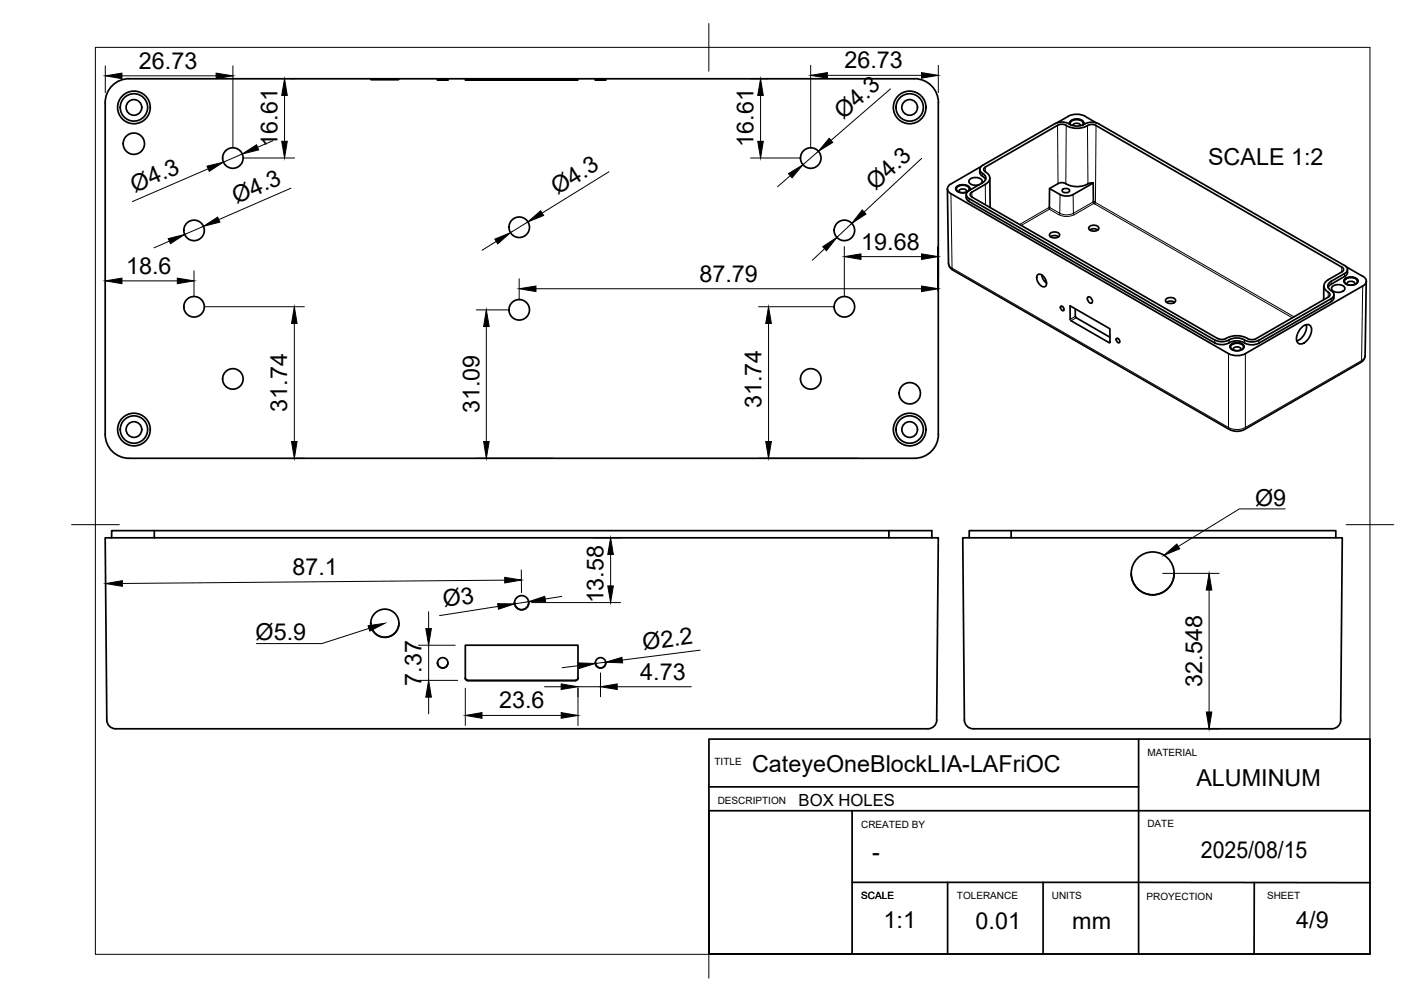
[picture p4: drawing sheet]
<svg xmlns="http://www.w3.org/2000/svg" width="297mm" height="210mm" viewBox="0 0 297 210" stroke-linecap="round" stroke-linejoin="round" font-family="sans-serif">
<!-- layer: Visible -->
<g fill="none" stroke="#000" stroke-width=".36">
<path d="M77.7 16.6h5.9zM91.6 16.7h2.2zM97.5 16.7l23.6 .1zM107.8 16.6h3zM124.7 16.7h2.2zM22 21.5a5 5 0 0 1 5-5h164.6a5 5 0 0 1 5 5M22 21.5v69.5a5 5 0 0 0 5 5h164.6a5 5 0 0 0 5-5M196.6 21.5v69.5M198.5 39.6l.2 15.6a1.72 1.72 0 0 0 .9 1.4l57.9 33.4a3.5 3.5 0 0 0 3.2 0l24.3-14.1a1.72 1.72 0 0 0 1-1.4l.2-15.6M199.2 38.5a1.08 1.08 0 0 0-.7 1 1.08 1.08 0 0 0 .7 1.1l58.1 33.5a4 4 0 0 0 3.6 0l24.6-14.2a1.08 1.08 0 0 0 .7-1 1.08 1.08 0 0 0-.7-1l-3.5-2M200.2 39.6a1.75 1.75 0 0 1 3 0M203.1 39.9l.1-.3a1.68 1.68 0 0 0-2.4-.7 .68 .68 0 0 0-.5 1 2.17 2.17 0 0 0 2.3 .3"/>
<path d="M205.2 35.5a1.39 1.39 0 0 0 .9 1.6l.4 .5M205.5 34.9l-6.3 3.6M205.5 38.5l.2-.3a1.2 1.2 0 0 0-1.6-1 .97 .97 0 0 0-1.1 1.1 1.94 1.94 0 0 0 2.2 .4M205.8 34.6a.89 .89 0 0 0-.6 .9 .89 .89 0 0 0 .6 .8 1.04 1.04 0 0 1 .7 1 1.04 1.04 0 0 1-.7 1l-3.2 1.9-.2 .4 .2 .7 51.9 29.9a3.9 3.9 0 0 0 3.7-.3 4.1 4.1 0 0 1 3.2 .6l1.2 .1 1.1-.3M206.4 38.6l-2.8 1.7M206.4 36a1.4 1.4 0 0 1 .9 1.3 1.4 1.4 0 0 1-.9 1.3M207.3 37.3l.1 6.2M221.6 38.5l-1.7 1-.1 4.3M222.5 39.8l.8-.3a.57 .57 0 0 1 .7 .6l-.7 .3a.57 .57 0 0 1-.8-.6zM224 25.8a1.75 1.75 0 0 1 3 0M224.1 26a1.05 1.05 0 0 1 1.3-1.1h.4a.91 .91 0 0 1 1.1 1.2M224.3 26.1a.98 .98 0 0 1 1.3-1 1.13 1.13 0 0 1 1.3 .9l-.1 .2"/>
<path d="M224.7 26.3a.93 .93 0 0 1 1.7 0M227.2 26a3.7 3.7 0 0 1-3.9-.3l-1.2-.1-1.1 .3-15.2 8.7M227.3 24.4l2.4 1.4M227.3 24.4a3.9 3.9 0 0 0-3.5 0l-2.4 1.3M227.8 26.3l.9-.2 .9 .2 51.5 29.7M227.8 26.3a5 5 0 0 1-5-.2l-.7-.1-.6 .2-15.1 8.8-.3 .5 .3 .5M229 38.3h-.6a5.5 5.5 0 0 1-5.6 0l-1.2 .2M229 38.3l-4.2 2.5-.9 .2-1.4-.1-2.6-1.4M229 38.3l.1 4.3M230.2 26l51.9 29.9 .2 .4-.2 .7-3.2 1.9a1.03 1.03 0 0 0-.7 1 1.03 1.03 0 0 0 .6 1M230.2 26a3.3 3.3 0 0 0-3 0M196.5 51.8v9z"/>
<path d="M201 40.3l-.1-.2a.92 .92 0 0 1 1.6 0l-.1 .2M202.4 40.8a1.24 1.24 0 0 0 .6 1.4l51.5 29.6a3.8 3.8 0 0 0 3.7-.3 4.1 4.1 0 0 1 3.2 .6l1.2 .1 1.1-.3M202.8 40l.2-.3a1.39 1.39 0 0 0-2.1-.8l-.5 .5a1.25 1.25 0 0 0 1.7 .9l.7-.2M203.6 41.3l51.5 29.6M203.6 40.2l-.4 .5 .4 .6M217.4 57.6a1.27 1.27 0 0 1 1.6 .9 1.12 1.12 0 0 1-.2 1.6 1.84 1.84 0 0 1-1.4-2.5zM218.2 57.6l.2 .8 .8 .9M219.8 43.4h.1M219.9 49a1.32 1.32 0 0 1 2.1 .2 1.23 1.23 0 0 1-2.2 0zM220 49.6l.9-.3 .9 .3M228.1 47.6a1.32 1.32 0 0 1 2.1 .2 1.23 1.23 0 0 1-2.2 0zM228.3 48.2l.8-.3 .9 .3"/>
<path d="M277.3 59.9v2.9M278.3 58.6a1.4 1.4 0 0 0-1 1.3 1.4 1.4 0 0 0 1 1.3l.3 .5-.4 .5-15.1 8.7M281.1 55.9l.3 .3v.5l-3.1 1.9M281.5 58.9a1.75 1.75 0 0 1 3 0M281.7 58.5a1.95 1.95 0 0 1 2.8 .3 1.29 1.29 0 0 1-1.7 .9 1.14 1.14 0 0 1-1.3-.9zM281.7 58.6a1.67 1.67 0 0 1 2.7 .3 1.57 1.57 0 0 1-2.8 0zM282.3 56.5a1.18 1.18 0 0 1-.6 1.4l-2.9 1.6-.6 .7M282.3 59.6l-.1-.2a.92 .92 0 0 1 1.6 0l-.1 .2M222.2 64.2l.1-.1a.59 .59 0 0 1 .4 1 .7 .7 0 0 1-.5-.9zM224.4 67.2l7.9 4.6M224.4 67.2l-.2-.3v-2.8l8.3 4.8v2.8l-.1 .1M225.2 64.7l.1 1.5 .1 .3 7.1 4.1"/>
<path d="M227.9 62.3a.76 .76 0 0 1 .8 .3 .76 .76 0 0 1-.1 .9 .98 .98 0 0 1-.7-1.2zM233.9 70.9l.1-.1a.59 .59 0 0 1 .4 1 .7 .7 0 0 1-.5-.9zM244.2 62.7a1.32 1.32 0 0 1 2.1 .3 1.23 1.23 0 0 1-2.2 0zM244.3 63.3l.9-.2 .9 .2M255.1 70.9a2.58 2.58 0 0 0 2.6-.4 5.3 5.3 0 0 1 4.2 .6h.6l.6-.2M257.6 72.7a1.75 1.75 0 0 1 3 0M257.8 72.2a1.95 1.95 0 0 1 2.8 .3 1.29 1.29 0 0 1-1.7 1 1.14 1.14 0 0 1-1.2-1zM257.9 72.4a1.67 1.67 0 0 1 2.6 .3 1.57 1.57 0 0 1-2.7 0zM258.4 73.4l-.1-.3a.92 .92 0 0 1 1.6 0v.3M272.8 68.5a1.11 1.11 0 0 1 1.5-.4 1.11 1.11 0 0 1 .4 1.5 3 3 0 0 1-2.4 2.5 1.39 1.39 0 0 1-.5-2.2zM273.6 68a3.3 3.3 0 0 1-2 3.4M278.8 60.9a.89 .89 0 0 1 .6 .8 .89 .89 0 0 1-.6 .9l-15.1 8.7"/>
<path d="M279.1 60.1a1.83 1.83 0 0 1 2.6 .2 1.21 1.21 0 0 1-1.6 .9 1.08 1.08 0 0 1-1.2-.9zM279.4 61.7v.6M279.4 62.3l-.1 .5-.5 .4-15.1 8.7M23.4 112.7v-1.5h171.8v1.5M32.3 111.2v1.5M186.2 111.2v1.5M203 112.7v-1.5h76.8v1.5M211.8 111.2v1.5M77.7 130.6a2.95 2.95 0 0 0 2.9 2.9 2.95 2.95 0 0 0 3-2.9M91.7 138.8a1.09 1.09 0 0 0 1 1.1 1.09 1.09 0 0 0 1.1-1.1M107.8 126.2a1.49 1.49 0 0 0 1.5 1.5 1.49 1.49 0 0 0 1.5-1.5M124.7 138.8a1.09 1.09 0 0 0 1.1 1.1 1.09 1.09 0 0 0 1.1-1.1"/>
<path d="M237 120.1a4.5 4.5 0 0 0 4.5 4.5 4.5 4.5 0 0 0 4.5-4.5M24.2 152.7h169.8a2.03 2.03 0 0 0 2.2-1.9l.4-38.1h-174.6l.4 38.1a1.85 1.85 0 0 0 1.8 1.9M97.5 142v.3l.5 .2M98 142.6h22.6M120.6 142.6l.2-.1 .3-.4v-6.9h-23.6v6.9l.2 .4 .3 .1M121.1 142l-.1 .3-.4 .2M202 150.8a2.12 2.12 0 0 0 2.4 1.9h74.2a2.03 2.03 0 0 0 2.2-1.9l.4-38.1h-79.5l.3 38.1"/>
<circle cx="28" cy="30.1" r="2.23"/>
<circle cx="28.1" cy="22.5" r="3.4"/>
<circle cx="28.1" cy="22.5" r="1.64"/>
<circle cx="28.1" cy="22.5" r="2.87"/>
<circle cx="48.8" cy="33.1" r="2.15"/>
<circle cx="169.8" cy="33.1" r="2.15"/>
<circle cx="190.6" cy="22.5" r="3.4"/>
<circle cx="190.6" cy="22.5" r="1.64"/>
<circle cx="190.6" cy="22.5" r="2.87"/>
<circle cx="40.7" cy="48.3" r="2.15"/>
<circle cx="108.8" cy="47.6" r="2.15"/>
<circle cx="176.9" cy="48.3" r="2.15"/>
<circle cx="40.7" cy="64.3" r="2.15"/>
<circle cx="48.8" cy="79.4" r="2.15"/>
<circle cx="108.8" cy="64.9" r="2.15"/>
<circle cx="169.8" cy="79.4" r="2.15"/>
<circle cx="176.9" cy="64.3" r="2.15"/>
<circle cx="28.1" cy="90" r="3.4"/>
<circle cx="28.1" cy="90" r="1.64"/>
<circle cx="28.1" cy="90" r="2.87"/>
<circle cx="190.6" cy="90" r="3.4"/>
<circle cx="190.6" cy="90" r="1.64"/>
<circle cx="190.6" cy="90" r="2.87"/>
<circle cx="190.6" cy="82.4" r="2.23"/>
<circle cx="80.6" cy="130.6" r="2.95"/>
<circle cx="92.7" cy="138.9" r="1.09"/>
<circle cx="109.3" cy="126.3" r="1.49"/>
<circle cx="125.8" cy="138.9" r="1.09"/>
<circle cx="241.5" cy="120.1" r="4.5"/>
</g>
<!-- layer: Visible Narrow -->
<g fill="none" stroke="#000" stroke-width=".21">
<path d="M205.8 36.3v.6M206.4 38.6v4.3M206.4 35v1M221.5 26.3l.1 12.2M223.4 26.3l-.1 12.2M227.8 26.3l.1 12.2M229.6 26.3l-.1 16.1M198.7 55.2a1.17 1.17 0 0 0 .7 1M199.2 40.6l.2 15.6 57.9 33.3v-15.4M199.4 56.2l.2 .4M203 41.6v.6M203.6 40.3v1"/>
<path d="M221.8 45l-2-1.2-5.9 3.4M221.8 45a3.5 3.5 0 0 0 3.2 0M221.8 45l.2-.3 1.4 .3 1.5-.3 .1 .3M222.1 40.8l-.1 3.9-2.2-1.3-6.2 3.6M224.8 40.8l.1 3.9 4.2-2.4 .4 .1M229.3 42.7l41.4 23.9M229.5 42.4l41.6 24M229.5 42.4l-.2 .3-.2-.1-4.1 2.4M278.8 58.9v.6M281.1 56v1M281.6 57.3v.6M285.5 59.9l-.3 15.6-24.3 14v-15.4"/>
<path d="M225.3 66.3l-1.1 .6M225.4 66.6l-1 .6M232.5 71.7l-.2 .1M254.5 71.2v.7M257.5 71.2v.6M260.7 71.2v.7M263.7 71.3v.6M273.4 68.1l.3 .2M278.2 61.2v1M278.8 62.6v.6M285.2 75.5l-.2 .4M286 74.5a1.23 1.23 0 0 1-.8 1"/>
<path d="M257.6 90l-.3-.5a3.9 3.9 0 0 0 3.6 0l-.2 .5"/>
</g>
<!-- layer: Visible -->
<circle cx="229" cy="42.3" r=".18" fill="#000"/>
<!-- layer: BORDER -->
<path d="M20 9.9h267v190h-267zM148.5 4.9v10M15 109.9h10M282 109.9h10M148.5 194.9v10" fill="none" stroke="#000" stroke-width=".21"/>
<!-- layer: TITLEBLOCK -->
<path d="M148.5 154.8h138.5v45h-138.5zM238.5 154.8v45M148.5 169.8h30v30h-30zM148.5 164.8h90M178.5 169.8h108.5M178.5 184.8l108.5 .1M198.5 184.8v15M218.5 184.8v15M262.7 184.9v15" fill="none" stroke="#000" stroke-width=".36"/>
<!-- layer: FD_Dimensions -->
<g fill="none" stroke="#000" stroke-width=".21">
<path d="M22.1 13.8v5.6M25.5 15.9h19.8M48.8 13.8v17.2M59.6 20v9.6M60.9 16.5h.8M157.2 16.5h3.6M159.3 20v9.6M169.8 13.7v17.3M173.3 15.8h19.7M186.5 18.6l-12.4 10.8M196.6 13.7v5.7M43.6 35.4l-15.9 6.8"/>
<path d="M50.8 32.3l-4 1.7M50.9 33.1h10.8M57.2 29.5l-3.2 1.4M60.9 39.4l-15.1 6.6M127.6 36l-14 8.6M157.2 33.1h10.5M165.5 36.8l-2.6 2.3M171.4 31.7l-3.2 2.8M193.1 33.2l-12.1 11.2M25.5 58.8h11.6M35.5 50.5l-3.2 1.4M40.6 56.7v5.5"/>
<path d="M42.6 47.4l-3.9 1.7M103.9 50.6l-2.9 1.8M108.8 58.4v4.4M110.6 46.5l-3.7 2.2M172.7 52.1l-2.5 2.4M176.9 51.7v10.5M178.4 46.8l-3.1 2.9M180.4 53.8h12.6M196.6 51.7v2M42.8 64.3h21M61.7 67.8v24.7M99.8 64.9h6.9"/>
<path d="M101.9 68.4v24.1M112.3 60.5h80.7M158.9 64.3h15.9M161 67.8v24.7M62.2 96h1.6M99.8 96h16.1M158.9 96h20.9M109.2 119.4v4.8M124.3 112.7h5.7M127.9 116.2v6.5M87.7 135.2h7.7M89.8 128.2v3.5"/>
<path d="M89.8 135.2v7.3M104.3 127l-12.2 2M105.7 121.5l-80.1 .7M110.7 126l-2.9 .5M111.4 126.2h18.6M117.7 124.9l-3.5 .6M121.2 139.4l-3.4 .5M126.9 138.7l-2.2 .3M146.7 136.2l-16.4 2.1M243.6 120.1h11.8M253.3 123.6v25.6M87.7 142.5h8.2"/>
<path d="M89.8 146v3.5M97.5 144.2v7.8M101 149.9h16.6M114.1 143.9h3.5M121.1 144.2v7.8M121.1 143.9h4.7M125.8 141v5M129.3 143.9h15.5M253.1 152.7h2.3"/>
</g>
<g fill="#000" stroke="#000" stroke-width=".21">
<path d="M22.1 15.9l3.4-.6v1.2zM45.3 15.3l3.5 .6-3.5 .6zM59.6 16.5l.6 3.5h-1.2zM159.3 16.5l.6 3.5h-1.2zM169.8 15.8l3.5-.6v1.2zM193 15.2l3.6 .6-3.6 .6zM43.4 34.8l3.4-.8-3 1.9zM50.8 32.3l2.9-2 .5 1.1zM59 29.6h1.2l-.6 3.5zM158.7 29.6h1.2l-.6 3.5zM165.2 36.4l3-1.9-2.3 2.7zM173.7 29l.8 .8-3.1 1.9z"/>
<path d="M22.1 58.8l3.4-.5v1.1zM35.2 50l3.5-.9-3 1.9zM37.1 58.3l3.5 .5-3.5 .6zM42.6 47.4l3-1.9 .5 1zM103.7 50.1l3.2-1.4-2.6 2.4zM108.8 60.5l3.5-.6v1.2zM110.6 46.5l2.7-2.4 .6 1zM172.3 51.7l3-2-2.2 2.8zM176.9 53.8l3.5-.6v1.1zM180.6 44l.8 .8-3 2zM193 59.9l3.6 .6-3.6 .6zM193 53.2l3.6 .6-3.6 .5z"/>
<path d="M61.7 64.3l.5 3.5h-1.1zM101.9 64.9l.6 3.5h-1.2zM161 64.3l.6 3.5h-1.2zM61.1 92.5h1.1l-.5 3.5zM101.3 92.5h1.2l-.6 3.5zM160.4 92.5h1.2l-.6 3.5zM127.9 112.7l.6 3.5h-1.2zM22.1 122.3l3.5-.7v1.2zM89.2 131.7h1.2l-.6 3.5zM104.2 126.5h3.6l-3.4 1.1zM105.7 120.9l3.5 .6-3.5 .6zM110.7 126l3.4-1.1 .2 1.2z"/>
<path d="M121.2 138.9l3.5 .1-3.4 1zM127.3 122.7h1.2l-.6 3.5zM126.9 138.7l3.4-1 .1 1.2zM253.3 120.1l.6 3.5h-1.2zM89.8 142.5l.6 3.5h-1.2zM97.5 149.9l3.5-.6v1.2zM117.6 149.3l3.5 .6-3.5 .6zM117.6 143.3l3.5 .6-3.5 .5zM125.8 143.9l3.5-.6v1.1zM252.7 149.2h1.2l-.6 3.5z"/>
</g>
<!-- layer: Leaders -->
<path d="M243.8 116.3l2.7-2.3 .6 1zM77.1 131.1l3.5-.5-3.1 1.6z" fill="#000" stroke="#000" stroke-width=".21"/>
<path d="M269.2 106.6h-9.6l-12.8 7.9M77.3 131.6l-9.9 3.2h-13.7" fill="none" stroke="#000" stroke-width=".21"/>
<g font-size="4.9">
<text x="29.1" y="14.4">26.73</text>
<text x="176.9" y="14.3">26.73</text>
<text x="176.6" y="25.2" transform="rotate(-41 176.6 25.2)">Ø4.3</text>
<text x="58.1" y="30.7" transform="rotate(-90 58.1 30.7)">16.61</text>
<text x="157.9" y="30.7" transform="rotate(-90 157.9 30.7)">16.61</text>
<text x="253.1" y="34.5">SCALE 1:2</text>
<text x="28.2" y="40.3" transform="rotate(-23 28.2 40.3)">Ø4.3</text>
<text x="116.8" y="40.9" transform="rotate(-32 116.8 40.9)">Ø4.3</text>
<text x="183.4" y="40.1" transform="rotate(-43 183.4 40.1)">Ø4.3</text>
<text x="49.5" y="42.7" transform="rotate(-24 49.5 42.7)">Ø4.3</text>
<text x="180.4" y="52.3">19.68</text>
<text x="26.4" y="57.4">18.6</text>
<text x="146.5" y="59">87.79</text>
<text x="60.2" y="86.2" transform="rotate(-90 60.2 86.2)">31.74</text>
<text x="100.4" y="86.6" transform="rotate(-90 100.4 86.6)">31.09</text>
<text x="159.5" y="85.5" transform="rotate(-90 159.5 85.5)">31.74</text>
<text x="262.9" y="105.9">Ø9</text>
<text x="61.3" y="120.5" transform="rotate(-1 61.3 120.5)">87.1</text>
<text x="93" y="127.2" transform="rotate(-9 93 127.2)">Ø3</text>
<text x="126.4" y="126.4" transform="rotate(-90 126.4 126.4)">13.58</text>
<text x="53.5" y="134.1">Ø5.9</text>
<text x="134.8" y="136.2" transform="rotate(-7 134.8 136.2)">Ø2.2</text>
<text x="88.3" y="143.6" transform="rotate(-90 88.3 143.6)">7.37</text>
<text x="134.1" y="142.4">4.73</text>
<text x="251.8" y="143.9" transform="rotate(-90 251.8 143.9)">32.548</text>
<text x="104.5" y="148.4">23.6</text>
<text x="157.5" y="161.7">CateyeOneBlockLIA-LAFriOC</text>
<text x="250.6" y="164.8">ALUMINUM</text>
<text x="251.6" y="179.7">2025/08/15</text>
<text x="182.7" y="180.1">-</text>
<text x="185.1" y="194.4">1:1</text>
<text x="204.4" y="194.5">0.01</text>
<text x="224.6" y="194.6">mm</text>
<text x="271.5" y="194.5">4/9</text>
</g>
<text font-size="3.5" x="167.3" y="168.8">BOX HOLES</text>
<g font-size="2.1">
<text x="149.7" y="160.2">TITLE</text>
<text x="240.3" y="158.3">MATERIAL</text>
<text x="150.3" y="168.4">DESCRIPTION</text>
<text x="180.4" y="173.4">CREATED BY</text>
<text x="240.3" y="173.3">DATE</text>
<text x="180.4" y="188.4">SCALE</text>
<text x="200.4" y="188.4">TOLERANCE</text>
<text x="220.3" y="188.4">UNITS</text>
<text x="240.2" y="188.5">PROYECTION</text>
<text x="265.4" y="188.4">SHEET</text>
</g>
</svg>
